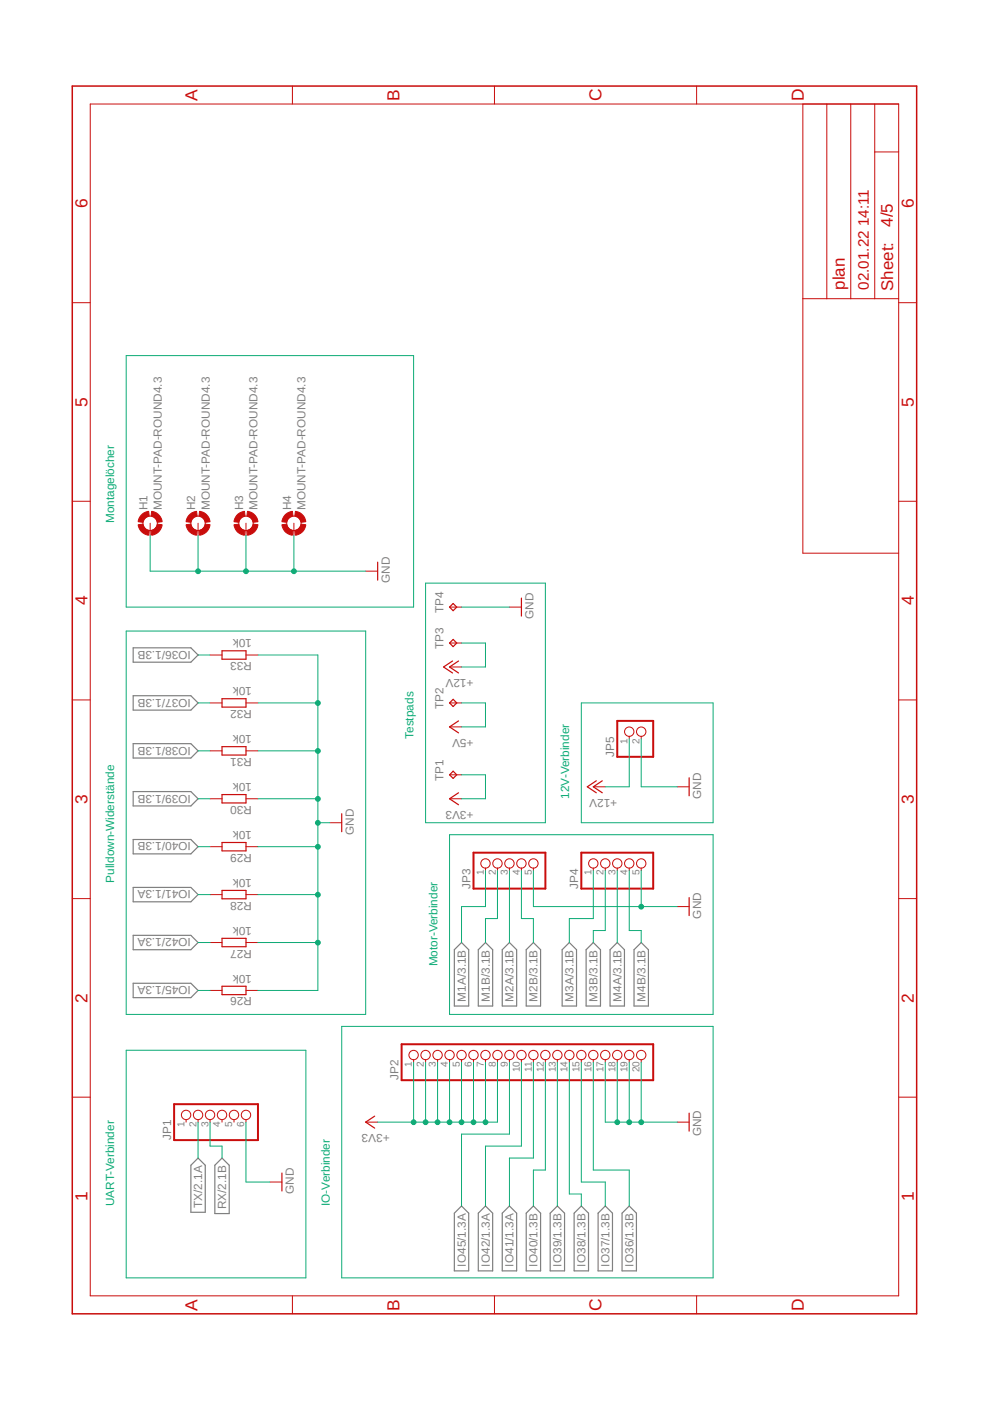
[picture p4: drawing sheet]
<svg xmlns="http://www.w3.org/2000/svg" width="210mm" height="297mm" viewBox="0 0 210 297" stroke-linecap="round" stroke-linejoin="round" font-family="sans-serif">
<g fill="none" stroke="#808080" stroke-width=".25">
<path d="M28.2 137.4h12.3l1.5 1.5-1.5 1.5h-12.3zM28.2 147.5h12.3l1.5 1.5-1.5 1.6h-12.3zM28.2 157.7h12.3l1.5 1.5-1.5 1.5h-12.3zM28.2 167.8h12.3l1.5 1.6-1.5 1.5h-12.3zM28.2 178h12.3l1.5 1.5-1.5 1.5h-12.3zM28.2 188.2h12.3l1.5 1.5-1.5 1.5h-12.3zM28.2 198.3h12.3l1.5 1.5-1.5 1.6h-12.3zM130.9 199.8l1.5 1.6v11.9h-3.1v-11.9zM136 199.8l1.5 1.6v11.9h-3.1v-11.9zM28.2 208.5h12.3l1.5 1.5-1.5 1.5h-12.3zM96.3 201.4l1.6-1.6 1.5 1.6v11.9h-3.1zM101.4 201.4l1.5-1.6 1.6 1.6v11.9h-3.1z"/>
<path d="M106.5 201.4l1.5-1.6 1.5 1.6v11.9h-3zM111.6 201.4l1.5-1.6 1.5 1.6v11.9h-3zM119.2 201.4l1.5-1.6 1.5 1.6v11.9h-3zM124.3 201.4l1.5-1.6 1.5 1.6v11.9h-3zM42 245.5l1.5 1.6v9.9h-3v-9.9zM47.1 245.5l1.5 1.6v10.2h-3v-10.2zM97.9 255.7l1.5 1.5v12.3h-3.1v-12.3zM101.4 257.2l1.5-1.5 1.6 1.5v12.3h-3.1zM106.5 257.2l1.5-1.5 1.5 1.5v12.3h-3zM111.6 257.2l1.5-1.5 1.5 1.5v12.3h-3zM116.6 257.2l1.6-1.5 1.5 1.5v12.3h-3.1zM121.7 257.2l1.6-1.5 1.5 1.5v12.3h-3.1z"/>
<path d="M126.8 257.2l1.5-1.5 1.6 1.5v12.3h-3.1zM131.9 257.2l1.5-1.5 1.5 1.5v12.3h-3z"/>
</g>
<g fill="none" stroke="#c90d0c" stroke-width=".21">
<path d="M62 18.2v3.9M104.8 18.2v3.9M147.7 18.2v3.9M19.1 22.1h171.4v252.6h-171.4zM170.2 22.1v95.2h20.3M175.3 22.1v41.2M180.4 22.1v41.2M185.5 32.2h5M185.5 22.1v41.2M15.3 64.2h3.8M170.2 63.3h20.3M190.5 64.2h3.9"/>
<path d="M15.3 106.3h3.8M31.8 110.9v2.6M42 110.9v2.6M52.2 110.9v2.6M62.3 110.9v2.6M190.5 106.3h3.9M44.5 138.9h2.6M52.2 138.9h2.5M77.5 121.1h2.6M95.3 136.3h2.6M95.3 128.7h2.6M108 128.7h2.6"/>
<path d="M15.3 148.4h3.8M44.5 159.2h2.6M44.5 149h2.6M52.2 159.2h2.5M52.2 149h2.5M95.3 149h2.6M95.3 154.1h2.6M95.3 141.4h2.6M133.4 156.1v.6M136 156.1v.6M190.5 148.4h3.9M44.5 179.5h2.6"/>
<path d="M44.5 169.4h2.6M52.2 179.5h2.5M52.2 169.4h2.5M69.9 174.4h2.6M95.3 169.4h2.6M95.3 164.3h2.6M125.8 166.8h2.5M143.6 166.8h2.5M15.3 190.5h3.8M44.5 199.8h2.6M44.5 189.7h2.6M52.2 199.8h2.5"/>
<path d="M52.2 189.7h2.5M102.9 184v.6M105.5 184v.6M108 184v.6M110.6 184v.6M113.1 184v.6M125.8 184v.6M128.3 184v.6M130.9 184v.6M133.4 184v.6M136 184v.6M143.6 192.2h2.5"/>
<path d="M190.5 190.5h3.9M44.5 210h2.6M52.2 210h2.5M15.3 232.6h3.8M39.5 237.4v.5M42 237.4v.5M44.5 237.4v.5M47.1 237.4v.5M49.6 237.4v.5M52.2 237.4v.5M77.5 237.9h2.6M87.7 224.7v.5"/>
<path d="M90.2 224.7v.5M92.8 224.7v.5M95.3 224.7v.5M97.9 224.7v.5M100.4 224.7v.5M102.9 224.7v.5M105.5 224.7v.5M108 224.7v.5M110.6 224.7v.5M113.1 224.7v.5M115.6 224.7v.5M118.2 224.7v.5"/>
<path d="M120.7 224.7v.5M123.3 224.7v.5M125.8 224.7v.5M128.3 224.7v.5M130.9 224.7v.5M133.4 224.7v.5M136 224.7v.5M143.6 237.9h2.5M190.5 232.6h3.9M57.2 250.6h2.6M62 274.7v3.9M104.8 274.7v3.9"/>
<path d="M147.7 274.7v3.9"/>
<circle cx="31.8" cy="111" r="1.52"/>
<circle cx="42" cy="111" r="1.52"/>
<circle cx="52.2" cy="111" r="1.52"/>
<circle cx="62.3" cy="111" r="1.52"/>
<circle cx="133.4" cy="155.1" r=".99"/>
<circle cx="136" cy="155.1" r=".99"/>
<circle cx="102.9" cy="183.1" r=".99"/>
<circle cx="105.5" cy="183.1" r=".99"/>
<circle cx="108" cy="183.1" r=".99"/>
<circle cx="110.6" cy="183.1" r=".99"/>
<circle cx="113.1" cy="183.1" r=".99"/>
<circle cx="125.8" cy="183.1" r=".99"/>
<circle cx="128.3" cy="183.1" r=".99"/>
<circle cx="130.9" cy="183.1" r=".99"/>
<circle cx="133.4" cy="183.1" r=".99"/>
<circle cx="136" cy="183.1" r=".99"/>
<circle cx="39.5" cy="236.4" r=".99"/>
<circle cx="42" cy="236.4" r=".99"/>
<circle cx="44.5" cy="236.4" r=".99"/>
<circle cx="47.1" cy="236.4" r=".99"/>
<circle cx="49.6" cy="236.4" r=".99"/>
<circle cx="52.2" cy="236.4" r=".99"/>
<circle cx="87.7" cy="223.7" r=".99"/>
<circle cx="90.2" cy="223.7" r=".99"/>
<circle cx="92.8" cy="223.7" r=".99"/>
<circle cx="95.3" cy="223.7" r=".99"/>
<circle cx="97.9" cy="223.7" r=".99"/>
<circle cx="100.4" cy="223.7" r=".99"/>
<circle cx="102.9" cy="223.7" r=".99"/>
<circle cx="105.5" cy="223.7" r=".99"/>
<circle cx="108" cy="223.7" r=".99"/>
<circle cx="110.6" cy="223.7" r=".99"/>
<circle cx="113.1" cy="223.7" r=".99"/>
<circle cx="115.6" cy="223.7" r=".99"/>
<circle cx="118.2" cy="223.7" r=".99"/>
<circle cx="120.7" cy="223.7" r=".99"/>
<circle cx="123.3" cy="223.7" r=".99"/>
<circle cx="125.8" cy="223.7" r=".99"/>
<circle cx="128.3" cy="223.7" r=".99"/>
<circle cx="130.9" cy="223.7" r=".99"/>
<circle cx="133.4" cy="223.7" r=".99"/>
<circle cx="136" cy="223.7" r=".99"/>
</g>
<path d="M15.3 18.2h179.1v260.4h-179.1z" fill="none" stroke="#c90d0c" stroke-width=".32"/>
<path d="M130.9 152.8h7.6v7.7h-7.6zM100.4 180.8h15.2v7.6h-15.2zM123.3 180.8h15.2v7.6h-15.2zM36.9 234.1h17.8v7.6h-17.8zM85.2 221.4h53.3v7.6h-53.3z" fill="none" stroke="#c90d0c" stroke-width=".42"/>
<g fill="none" stroke="#c90d0c" stroke-width=".25">
<path d="M80.1 119.2v3.8M47.1 138h5.1v1.8h-5.1zM96.1 135.6l.7 .7-.7 .8-.8-.8zM96.1 128l.7 .7-.7 .8-.8-.8zM110.6 126.8v3.8M47.1 148.1h5.1v1.8h-5.1zM47.1 158.3h5.1v1.8h-5.1zM95.9 140.1l-1.9 1.3 1.9 1.3M96.1 148.3l.7 .7-.7 .8-.8-.8zM97.2 152.8l-1.9 1.3 1.9 1.3M97.2 140.1l-1.9 1.3 1.9 1.3M47.1 168.5h5.1v1.7h-5.1z"/>
<path d="M47.1 178.6h5.1v1.8h-5.1zM72.5 172.5v3.8M96.1 163.5l.7 .8-.7 .7-.8-.7zM97.2 168.1l-1.9 1.3 1.9 1.2M126.4 165.5l-1.9 1.3 1.9 1.3M127.7 165.5l-1.9 1.3 1.9 1.3M146.1 164.9v3.8M47.1 188.8h5.1v1.8h-5.1zM47.1 198.9h5.1v1.8h-5.1zM146.1 190.3v3.8M47.1 209.1h5.1v1.8h-5.1zM79.4 236.6l-1.9 1.3 1.9 1.3"/>
<path d="M146.1 236v3.8M59.8 248.7v3.8"/>
</g>
<g fill="#c90d0c" stroke="#c90d0c" stroke-width=".21">
<path d="M29.9 109.3l.6-.6 1-.3 .1 1-.8 .5-.5 .8-1-.1 .1-.6z" fill-rule="evenodd"/>
<path d="M29.3 111.3l1-.2 .5 .9 .8 .5-.1 1a2.52 2.52 0 0 1-2.2-2.2z" fill-rule="evenodd"/>
<path d="M33.4 111.1l1 .2a2.53 2.53 0 0 1-2.2 2.2l-.2-1 .9-.5z" fill-rule="evenodd"/>
<path d="M32.2 108.4a2.53 2.53 0 0 1 2.2 2.2l-1 .1-.5-.8-.9-.5z" fill-rule="evenodd"/>
<path d="M40 109.3l.7-.6 1-.3 .1 1-.6 .2a1.4 1.4 0 0 0-.7 1.1l-1-.1z" fill-rule="evenodd"/>
<path d="M39.5 111.3l1-.2 .4 .9 .9 .5-.1 1a2.52 2.52 0 0 1-2.2-2.2z" fill-rule="evenodd"/>
<path d="M43.5 111.1l1 .2a2.53 2.53 0 0 1-2.2 2.2l-.1-1 .9-.5z" fill-rule="evenodd"/>
<path d="M42.3 108.4a2.53 2.53 0 0 1 2.2 2.2l-1 .1-.4-.8-.9-.5z" fill-rule="evenodd"/>
<path d="M50.2 109.3l.6-.6 1-.3 .2 1-.7 .2a1.4 1.4 0 0 0-.7 1.1l-1-.1z" fill-rule="evenodd"/>
<path d="M49.6 111.3l1-.2 .5 .9 .9 .5-.2 1a2.48 2.48 0 0 1-2.2-2.2z" fill-rule="evenodd"/>
<path d="M53.7 111.1l1 .2a2.53 2.53 0 0 1-2.2 2.2l-.2-1 .9-.5z" fill-rule="evenodd"/>
<path d="M52.5 108.4a2.53 2.53 0 0 1 2.2 2.2l-1 .1-.5-.8-.9-.5z" fill-rule="evenodd"/>
<path d="M60.3 109.3l.7-.6 1-.3 .1 1-.9 .5-.4 .8-1-.1z" fill-rule="evenodd"/>
<path d="M59.8 111.3l1-.2 .4 .9 .9 .5-.1 1a2.48 2.48 0 0 1-2.2-2.2z" fill-rule="evenodd"/>
<path d="M63.8 111.1l1 .2a2.48 2.48 0 0 1-2.2 2.2l-.1-1 .9-.5z" fill-rule="evenodd"/>
<path d="M62.6 108.4a2.49 2.49 0 0 1 2.2 2.2l-1 .1-.4-.8-.9-.5z" fill-rule="evenodd"/>
</g>
<g fill="none" stroke="#0dab76" stroke-width=".21">
<path d="M26.8 75.4h60.9v53.3h-60.9zM31.8 113.5v7.6h45.7M42 113.5v7.6M52.2 113.5v7.6M62.3 113.5v7.6M26.8 133.8h50.7v81.3h-50.7zM42 138.9h2.5M54.7 138.9h12.7v71.1h-12.7M90.2 123.6h25.4v50.8h-25.4zM97.9 136.3h5v5.1h-5M97.9 128.7h10.1M42 159.2h2.5"/>
<path d="M42 149h2.5M54.7 159.2h12.7M54.7 149h12.7M97.9 149h5v5.1h-5M123.3 149h27.9v25.4h-27.9zM133.4 156.7v10.1h-5.1M136 156.7v10.1h7.6M42 169.4h2.5M42 179.5h2.5M54.7 169.4h12.7M54.7 179.5h12.7M67.4 174.4h2.5"/>
<path d="M95.3 177h55.9v38.1h-55.9zM97.9 164.3h5v5.1h-5M42 199.8h2.5M42 189.7h2.5M54.7 199.8h12.7M54.7 189.7h12.7M102.9 184.6v7.6h-5v7.6M105.5 184.6v10.2h-2.6v5M108 184.6v15.2M110.6 184.6v10.2h2.5v5M113.1 184.6v7.6h30.5M125.8 184.6v10.2h-5.1v5"/>
<path d="M128.3 184.6v12.7h-2.5v2.5M130.9 184.6v15.2M133.4 184.6v12.7h2.6v2.5M136 184.6v7.6M42 210h2.5M72.5 217.6h78.7v53.3h-78.7zM26.8 222.7h38.1v48.2h-38.1zM42 237.9v7.6M44.5 237.9v5.1h2.6v2.5M52.2 237.9v12.7h5M87.7 225.2v12.7M90.2 225.2v12.7"/>
<path d="M92.8 225.2v12.7M95.3 225.2v12.7M97.9 225.2v12.7M100.4 225.2v12.7M102.9 225.2v12.7M105.5 225.2v12.7h-25.4M108 225.2v15.3h-10.1v15.2M110.6 225.2v17.8h-7.7v12.7M113.1 225.2v20.3h-5.1v10.2M115.6 225.2v22.9h-2.5v7.6M118.2 225.2v30.5M120.7 225.2v28h2.6v2.5"/>
<path d="M123.3 225.2v25.4h5v5.1M125.8 225.2v22.9h7.6v7.6M128.3 225.2v12.7h15.3M130.9 225.2v12.7M133.4 225.2v12.7M136 225.2v12.7"/>
</g>
<g fill="#0dab76" stroke="#0dab76" stroke-width=".21">
<circle cx="87.7" cy="237.9" r=".51"/>
<circle cx="90.2" cy="237.9" r=".51"/>
<circle cx="92.8" cy="237.9" r=".51"/>
<circle cx="95.3" cy="237.9" r=".51"/>
<circle cx="97.9" cy="237.9" r=".51"/>
<circle cx="100.4" cy="237.9" r=".51"/>
<circle cx="102.9" cy="237.9" r=".51"/>
<circle cx="136" cy="237.9" r=".51"/>
<circle cx="133.4" cy="237.9" r=".51"/>
<circle cx="130.9" cy="237.9" r=".51"/>
<circle cx="67.4" cy="174.5" r=".51"/>
<circle cx="67.4" cy="199.9" r=".51"/>
<circle cx="67.4" cy="189.7" r=".51"/>
<circle cx="67.4" cy="179.5" r=".51"/>
<circle cx="67.4" cy="169.4" r=".51"/>
<circle cx="67.4" cy="159.2" r=".51"/>
<circle cx="67.4" cy="149.1" r=".51"/>
<circle cx="136" cy="192.2" r=".51"/>
<circle cx="42" cy="121.1" r=".51"/>
<circle cx="52.2" cy="121.1" r=".51"/>
<circle cx="62.3" cy="121.1" r=".51"/>
</g>
<g font-size="3.7" fill="#c90d0c">
<text x="41.9" y="21.4" transform="rotate(-90 41.9 21.4)">A</text>
<text x="84.7" y="21.4" transform="rotate(-90 84.7 21.4)">B</text>
<text x="127.6" y="21.5" transform="rotate(-90 127.6 21.5)">C</text>
<text x="170.4" y="21.5" transform="rotate(-90 170.4 21.5)">D</text>
<text x="18.5" y="44.1" transform="rotate(-90 18.5 44.1)">6</text>
<text x="193.7" y="44.1" transform="rotate(-90 193.7 44.1)">6</text>
<text x="18.5" y="86.2" transform="rotate(-90 18.5 86.2)">5</text>
<text x="193.7" y="86.2" transform="rotate(-90 193.7 86.2)">5</text>
<text x="18.5" y="128.4" transform="rotate(-90 18.5 128.4)">4</text>
<text x="193.7" y="128.4" transform="rotate(-90 193.7 128.4)">4</text>
<text x="18.5" y="170.5" transform="rotate(-90 18.5 170.5)">3</text>
<text x="193.7" y="170.5" transform="rotate(-90 193.7 170.5)">3</text>
<text x="18.5" y="212.6" transform="rotate(-90 18.5 212.6)">2</text>
<text x="193.7" y="212.6" transform="rotate(-90 193.7 212.6)">2</text>
<text x="18.5" y="254.7" transform="rotate(-90 18.5 254.7)">1</text>
<text x="193.7" y="254.7" transform="rotate(-90 193.7 254.7)">1</text>
<text x="41.9" y="277.9" transform="rotate(-90 41.9 277.9)">A</text>
<text x="84.7" y="277.9" transform="rotate(-90 84.7 277.9)">B</text>
<text x="127.6" y="278" transform="rotate(-90 127.6 278)">C</text>
<text x="170.4" y="278" transform="rotate(-90 170.4 278)">D</text>
</g>
<g font-size="3.6" fill="#c90d0c">
<text x="189.3" y="48.1" transform="rotate(-90 189.3 48.1)">4/5</text>
<text x="179.1" y="61.4" transform="rotate(-90 179.1 61.4)">plan</text>
<text x="189.4" y="61.7" transform="rotate(-90 189.4 61.7)">Sheet:</text>
</g>
<g font-size="3.2" fill="#c90d0c">
<text x="184.2" y="48" transform="rotate(-90 184.2 48)">14:11</text>
<text x="184.2" y="61.4" transform="rotate(-90 184.2 61.4)">02.01.22</text>
</g>
<g font-size="2.5" fill="#0dab76">
<text x="24.2" y="110.9" transform="rotate(-90 24.2 110.9)">Montagelöcher</text>
<text x="87.7" y="156.7" transform="rotate(-90 87.7 156.7)">Testpads</text>
<text x="120.7" y="169.4" transform="rotate(-90 120.7 169.4)">12V-Verbinder</text>
<text x="24.2" y="187.1" transform="rotate(-90 24.2 187.1)">Pulldown-Widerstände</text>
<text x="92.8" y="204.9" transform="rotate(-90 92.8 204.9)">Motor-Verbinder</text>
<text x="24.2" y="255.7" transform="rotate(-90 24.2 255.7)">UART-Verbinder</text>
<text x="69.9" y="255.7" transform="rotate(-90 69.9 255.7)">IO-Verbinder</text>
</g>
<g font-size="2.5" fill="#808080">
<text x="31.2" y="108.1" transform="rotate(-90 31.2 108.1)">H1</text>
<text x="34.3" y="108.1" transform="rotate(-90 34.3 108.1)">MOUNT-PAD-ROUND4.3</text>
<text x="41.4" y="108.1" transform="rotate(-90 41.4 108.1)">H2</text>
<text x="44.5" y="108.1" transform="rotate(-90 44.5 108.1)">MOUNT-PAD-ROUND4.3</text>
<text x="51.6" y="108.1" transform="rotate(-90 51.6 108.1)">H3</text>
<text x="54.6" y="108.1" transform="rotate(-90 54.6 108.1)">MOUNT-PAD-ROUND4.3</text>
<text x="61.7" y="108.1" transform="rotate(-90 61.7 108.1)">H4</text>
<text x="64.8" y="108.1" transform="rotate(-90 64.8 108.1)">MOUNT-PAD-ROUND4.3</text>
<text x="82.6" y="123.6" transform="rotate(-90 82.6 123.6)">GND</text>
<text x="94" y="130" transform="rotate(-90 94 130)">TP4</text>
<text x="113.1" y="131.3" transform="rotate(-90 113.1 131.3)">GND</text>
<text x="40.5" y="138" transform="rotate(-180 40.5 138)">IO36/1.3B</text>
<text x="53.4" y="135.6" transform="rotate(-180 53.4 135.6)">10k</text>
<text x="94" y="137.6" transform="rotate(-90 94 137.6)">TP3</text>
<text x="53.4" y="140.4" transform="rotate(-180 53.4 140.4)">R33</text>
<text x="100.4" y="144" transform="rotate(-180 100.4 144)">+12V</text>
<text x="40.5" y="148.1" transform="rotate(-180 40.5 148.1)">IO37/1.3B</text>
<text x="53.4" y="145.7" transform="rotate(-180 53.4 145.7)">10k</text>
<text x="53.4" y="155.9" transform="rotate(-180 53.4 155.9)">10k</text>
<text x="53.4" y="150.5" transform="rotate(-180 53.4 150.5)">R32</text>
<text x="94" y="150.3" transform="rotate(-90 94 150.3)">TP2</text>
<text x="40.5" y="158.3" transform="rotate(-180 40.5 158.3)">IO38/1.3B</text>
<text x="53.4" y="160.7" transform="rotate(-180 53.4 160.7)">R31</text>
<text x="100.4" y="156.7" transform="rotate(-180 100.4 156.7)">+5V</text>
<text x="130.2" y="160.5" transform="rotate(-90 130.2 160.5)">JP5</text>
<text x="53.4" y="166.1" transform="rotate(-180 53.4 166.1)">10k</text>
<text x="94" y="165.5" transform="rotate(-90 94 165.5)">TP1</text>
<text x="40.5" y="168.5" transform="rotate(-180 40.5 168.5)">IO39/1.3B</text>
<text x="53.4" y="170.9" transform="rotate(-180 53.4 170.9)">R30</text>
<text x="100.4" y="171.9" transform="rotate(-180 100.4 171.9)">+3V3</text>
<text x="130.9" y="169.4" transform="rotate(-180 130.9 169.4)">+12V</text>
<text x="148.6" y="169.4" transform="rotate(-90 148.6 169.4)">GND</text>
<text x="40.5" y="178.6" transform="rotate(-180 40.5 178.6)">IO40/1.3B</text>
<text x="53.4" y="176.2" transform="rotate(-180 53.4 176.2)">10k</text>
<text x="75" y="177" transform="rotate(-90 75 177)">GND</text>
<text x="53.4" y="181" transform="rotate(-180 53.4 181)">R29</text>
<text x="40.5" y="188.8" transform="rotate(-180 40.5 188.8)">IO41/1.3A</text>
<text x="53.4" y="186.4" transform="rotate(-180 53.4 186.4)">10k</text>
<text x="53.4" y="191.2" transform="rotate(-180 53.4 191.2)">R28</text>
<text x="99.8" y="188.4" transform="rotate(-90 99.8 188.4)">JP3</text>
<text x="122.6" y="188.4" transform="rotate(-90 122.6 188.4)">JP4</text>
<text x="53.4" y="196.5" transform="rotate(-180 53.4 196.5)">10k</text>
<text x="148.6" y="194.7" transform="rotate(-90 148.6 194.7)">GND</text>
<text x="40.5" y="198.9" transform="rotate(-180 40.5 198.9)">IO42/1.3A</text>
<text x="53.4" y="201.3" transform="rotate(-180 53.4 201.3)">R27</text>
<text x="40.5" y="209.1" transform="rotate(-180 40.5 209.1)">IO45/1.3A</text>
<text x="53.4" y="206.7" transform="rotate(-180 53.4 206.7)">10k</text>
<text x="53.4" y="211.5" transform="rotate(-180 53.4 211.5)">R26</text>
<text x="98.7" y="212.4" transform="rotate(-90 98.7 212.4)">M1A/3.1B</text>
<text x="103.8" y="212.4" transform="rotate(-90 103.8 212.4)">M1B/3.1B</text>
<text x="108.9" y="212.4" transform="rotate(-90 108.9 212.4)">M2A/3.1B</text>
<text x="114" y="212.4" transform="rotate(-90 114 212.4)">M2B/3.1B</text>
<text x="121.6" y="212.4" transform="rotate(-90 121.6 212.4)">M3A/3.1B</text>
<text x="126.7" y="212.4" transform="rotate(-90 126.7 212.4)">M3B/3.1B</text>
<text x="131.8" y="212.4" transform="rotate(-90 131.8 212.4)">M4A/3.1B</text>
<text x="136.8" y="212.4" transform="rotate(-90 136.8 212.4)">M4B/3.1B</text>
<text x="84.5" y="229" transform="rotate(-90 84.5 229)">JP2</text>
<text x="36.3" y="241.7" transform="rotate(-90 36.3 241.7)">JP1</text>
<text x="82.6" y="240.5" transform="rotate(-180 82.6 240.5)">+3V3</text>
<text x="148.6" y="240.9" transform="rotate(-90 148.6 240.9)">GND</text>
<text x="42.9" y="256.1" transform="rotate(-90 42.9 256.1)">TX/2.1A</text>
<text x="48" y="256.4" transform="rotate(-90 48 256.4)">RX/2.1B</text>
<text x="62.3" y="253.2" transform="rotate(-90 62.3 253.2)">GND</text>
<text x="98.7" y="268.5" transform="rotate(-90 98.7 268.5)">IO45/1.3A</text>
<text x="103.8" y="268.5" transform="rotate(-90 103.8 268.5)">IO42/1.3A</text>
<text x="108.9" y="268.5" transform="rotate(-90 108.9 268.5)">IO41/1.3A</text>
<text x="114" y="268.5" transform="rotate(-90 114 268.5)">IO40/1.3B</text>
<text x="119.1" y="268.5" transform="rotate(-90 119.1 268.5)">IO39/1.3B</text>
<text x="124.1" y="268.5" transform="rotate(-90 124.1 268.5)">IO38/1.3B</text>
<text x="129.2" y="268.5" transform="rotate(-90 129.2 268.5)">IO37/1.3B</text>
<text x="134.3" y="268.5" transform="rotate(-90 134.3 268.5)">IO36/1.3B</text>
</g>
<g font-size="2.1" fill="#808080">
<text x="133.1" y="157.6" transform="rotate(-90 133.1 157.6)">1</text>
<text x="135.6" y="157.6" transform="rotate(-90 135.6 157.6)">2</text>
<text x="102.6" y="185.6" transform="rotate(-90 102.6 185.6)">1</text>
<text x="105.1" y="185.6" transform="rotate(-90 105.1 185.6)">2</text>
<text x="107.7" y="185.6" transform="rotate(-90 107.7 185.6)">3</text>
<text x="110.2" y="185.6" transform="rotate(-90 110.2 185.6)">4</text>
<text x="112.7" y="185.6" transform="rotate(-90 112.7 185.6)">5</text>
<text x="125.4" y="185.6" transform="rotate(-90 125.4 185.6)">1</text>
<text x="128" y="185.6" transform="rotate(-90 128 185.6)">2</text>
<text x="130.5" y="185.6" transform="rotate(-90 130.5 185.6)">3</text>
<text x="133.1" y="185.6" transform="rotate(-90 133.1 185.6)">4</text>
<text x="135.6" y="185.6" transform="rotate(-90 135.6 185.6)">5</text>
<text x="87.3" y="226.2" transform="rotate(-90 87.3 226.2)">1</text>
<text x="89.9" y="226.2" transform="rotate(-90 89.9 226.2)">2</text>
<text x="92.4" y="226.2" transform="rotate(-90 92.4 226.2)">3</text>
<text x="95" y="226.2" transform="rotate(-90 95 226.2)">4</text>
<text x="97.5" y="226.2" transform="rotate(-90 97.5 226.2)">5</text>
<text x="100" y="226.2" transform="rotate(-90 100 226.2)">6</text>
<text x="102.6" y="226.2" transform="rotate(-90 102.6 226.2)">7</text>
<text x="105.1" y="226.2" transform="rotate(-90 105.1 226.2)">8</text>
<text x="107.7" y="226.2" transform="rotate(-90 107.7 226.2)">9</text>
<text x="110.2" y="227.4" transform="rotate(-90 110.2 227.4)">10</text>
<text x="112.7" y="227.2" transform="rotate(-90 112.7 227.2)">11</text>
<text x="115.3" y="227.4" transform="rotate(-90 115.3 227.4)">12</text>
<text x="117.8" y="227.4" transform="rotate(-90 117.8 227.4)">13</text>
<text x="120.4" y="227.4" transform="rotate(-90 120.4 227.4)">14</text>
<text x="122.9" y="227.4" transform="rotate(-90 122.9 227.4)">15</text>
<text x="125.4" y="227.4" transform="rotate(-90 125.4 227.4)">16</text>
<text x="128" y="227.4" transform="rotate(-90 128 227.4)">17</text>
<text x="130.5" y="227.4" transform="rotate(-90 130.5 227.4)">18</text>
<text x="133.1" y="227.4" transform="rotate(-90 133.1 227.4)">19</text>
<text x="135.6" y="227.4" transform="rotate(-90 135.6 227.4)">20</text>
<text x="39.1" y="238.9" transform="rotate(-90 39.1 238.9)">1</text>
<text x="41.6" y="238.9" transform="rotate(-90 41.6 238.9)">2</text>
<text x="44.2" y="238.9" transform="rotate(-90 44.2 238.9)">3</text>
<text x="46.7" y="238.9" transform="rotate(-90 46.7 238.9)">4</text>
<text x="49.3" y="238.9" transform="rotate(-90 49.3 238.9)">5</text>
<text x="51.8" y="238.9" transform="rotate(-90 51.8 238.9)">6</text>
</g>
</svg>
